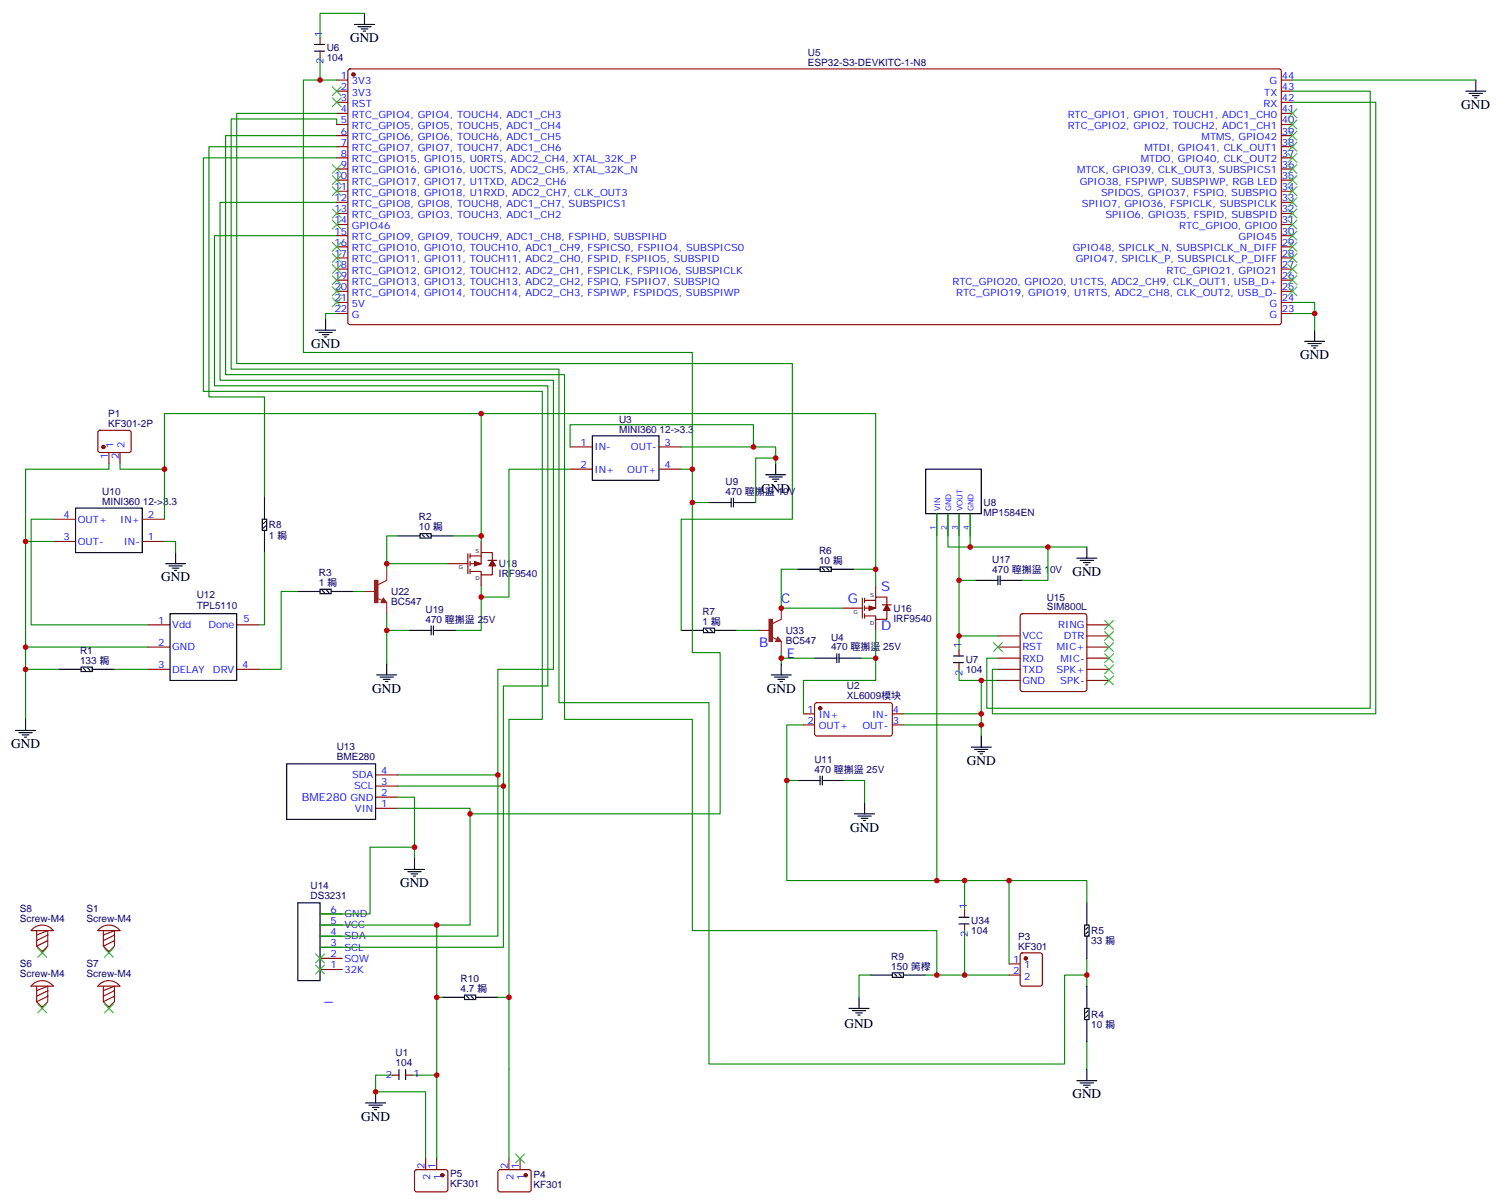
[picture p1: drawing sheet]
<svg xmlns="http://www.w3.org/2000/svg" width="477mm" height="382mm" viewBox="0 0 477 382" stroke-linecap="round" stroke-linejoin="round" font-family="sans-serif">
<g fill="none" stroke="#000" stroke-width=".35">
<path d="M99.8 14.1h3.2M99.8 16.2h3.2M112.5 7.8h6.4M113.6 8.5h4.2M114.7 9.2h2.1M115.4 9.9h.7M115.7 4.2v3.6M465.3 28.9h6.4M466.4 29.6h4.2M467.4 30.3h2.1M468.1 31h.7M468.5 25.4v3.5"/>
<path d="M100.2 104.8h6.3M101.2 105.5h4.3M102.3 106.2h2.1M103 106.9h.7M103.4 101.2v3.6M414.2 108.3h6.3M415.2 109h4.3M416.3 109.7h2.1M417 110.4h.7M417.3 104.8v3.5M188 138.3h21.2v14.1h-21.2zM84 157.7v7"/>
<path d="M225.1 159.5h7M232.1 158v2.9M232.8 158v2.9M232.8 159.5h7.1M243.1 150.6h6.3M244.1 151.3h4.3M245.2 152h2.1M245.9 152.8h.7M246.2 147.1v3.5M293.9 148.9h17.6v14.1h-17.6zM24 161.2h21.2v14.1h-21.2zM52.6 178.9h6.3"/>
<path d="M53.6 179.6h4.3M55.7 175.3v3.6M83.3 164.7h1.4v3.6h-1.4zM84 168.3v7M84.3 165.5l-.7 .7M84.3 166.9l-.7 .7M126.3 170h7M133.3 169.3h3.6v1.4h-3.6zM134.1 169.7l.7 .7M135.5 169.7l.7 .7M136.9 170h7M260.3 179.9h3.6v1.4h-3.6z"/>
<path d="M341.8 177.1h6.4M342.9 177.8h4.2M344 178.5h2.1M344.7 179.2h.7M345 173.6v3.5M54 194.7h21.1v21.2h-21.1zM54.7 180.3h2.1M55.4 181h.7M94.5 187.7h7.1M101.6 187h3.5v1.4h-3.5zM102.3 187.3l.7 .7M103.7 187.3l.7 .7"/>
<path d="M105.1 187.7h7.1M136.9 198.6v2.8M137.6 198.6v2.8M223.3 199.3h3.5v1.4h-3.5zM224 199.7l.7 .7M225.4 199.7l.7 .7M253.3 180.6h7M261.1 180.3l.7 .7M262.5 180.3l.7 .7M263.9 180.6h7M309.7 184.1h7.1M316.8 182.7v2.9"/>
<path d="M317.5 182.7v2.9M317.5 184.1h7.1M18.7 212.4h7.1M25.8 211.7h3.5v1.4h-3.5zM26.5 212l.7 .7M27.9 212l.7 .7M29.3 212.4h7M119.6 214.1h6.3M120.6 214.8h4.3M121.7 215.5h2.1M122.4 216.3h.7M122.8 210.6v3.5"/>
<path d="M129.8 200h7.1M137.6 200h7M216.3 200h7M226.8 200h7.1M244.8 214.1h6.4M245.9 214.8h4.2M246.9 215.5h2.2M247.6 216.3h.8M248 210.6v3.5M258.6 208.8h7M265.6 207.4v2.9M266.3 207.4v2.9"/>
<path d="M266.3 208.8h7.1M302.7 208.1h3.2M302.7 210.3h3.2M4.9 231.8h6.4M6 232.5h4.2M7.1 233.2h2.1M7.8 233.9h.7M8.1 228.2v3.6M308.3 237.1h6.4M309.4 237.8h4.2M310.4 238.5h2.2M311.1 239.2h.8"/>
<path d="M311.5 233.5v3.6M91 242.4h28.2v17.6h-28.2zM253.3 247.6h7M260.3 246.2v2.9M261.1 246.2v2.9M261.1 247.6h7M271.3 258.2h6.3M272.3 258.9h4.3M273.4 259.6h2.1M274.5 254.7v3.5M128.4 275.9h6.4M129.5 276.6h4.2"/>
<path d="M130.5 277.3h2.1M131.2 278h.7M131.6 272.3v3.6M274.1 260.3h.7M94.5 286.5h7.1v24.6h-7.1zM304.4 291h3.2M304.4 293.2h3.2M344.3 293.5h1.4v3.5h-1.4zM345 286.5v7M345 297v7.1M345.4 294.2l-.7 .7M345.4 295.6l-.7 .7"/>
<path d="M140.4 316.4h7.1M147.5 315.7h3.5v1.4h-3.5zM148.2 316.1l.7 .7M149.6 316.1l.7 .7M151 316.4h7M269.5 320h6.4M272.7 316.4v3.6M276.2 309.4h7.1M283.3 308.7h3.5v1.4h-3.5zM284 309l.7 .7M285.4 309l.7 .7M286.8 309.4h7.1"/>
<path d="M344.3 320h1.4v3.5h-1.4zM345 312.9v7.1M126.6 339.4v3.1M128.8 339.4v3.1M270.6 320.7h4.2M271.6 321.4h2.2M272.3 322.1h.7M345 323.5v7.1M345 339.4v3.5M345.4 320.7l-.7 .7M345.4 322.1l-.7 .7M116.1 350h6.3"/>
<path d="M117.1 350.7h4.3M118.2 351.4h2.1M118.9 352.1h.7M119.2 346.4v3.6M341.8 342.9h6.4M342.9 343.6h4.2M344 344.3h2.1M344.7 345h.7"/>
</g>
<g fill="none" stroke="#008700" stroke-width=".35">
<path d="M101.6 18.3v7.1M115.7 4.2h-14.1v7.8M106.9 39.5v-1.8h-33.5v79.4h104v105.9h47.7v114.6h112.9v-28.2h7M106.9 36h-31.8v79.4h176.4v49.3h-35.2v35.3M106.9 25.4h-10.6v86.4h123.5v37.1M410.3 28.9h24.7v195.8h-121.7v-15.9h3.5M410.3 32.5h26.4v194h-121.7v-14.1h1.8M410.3 25.4h58.2M106.9 43h-35.3v75.9h107.6v109.3h40.6v67.1h77.6v14.1M106.9 50.1h-42.3v74.1h107.6v104h-10.6v139.4M106.9 46.6h-40.6v79.3h17.7v31.8M106.9 74.8h-38.8v47.6h105.8v95.3h-14.1v82.9h-58.2"/>
<path d="M106.9 64.2h-37.1v56.4h105.9v91.8h-17.7v84.6h-56.4M106.9 99.5h-3.5v1.7M410.3 96h7v8.8M410.3 99.5h7M152.8 131.2v38.8M34.6 147.1v1.8h-26.5v79.3M38.1 147.1v1.8h14.1v-17.7h225.8v49.4M52.2 148.9v15.8M181 141.8v-7h58.2v7M181 148.9h-19.4v40.5h-8.8M216.3 141.8h29.9v5.3M216.3 148.9h3.5v58.2h8.8v51.1h-79.4"/>
<path d="M219.8 159.5h5.3M246.2 145.3h-6.3v14.2M8.1 171.8h8.8M16.9 164.7h-7v33.6h37M52.2 171.8h3.5v3.5M84 175.3v23h-1.8M122.8 178.9h19.4M126.3 170h-3.5v10.6M143.9 170h8.9v1.8M297.4 163v116.4M300.9 163v10.6h44.1M304.4 163v38.8h12.4"/>
<path d="M308 163v10.6M332.7 173.6v10.5h-8.1M94.5 187.7h-5.2v24.7h-7.1M112.2 187.7h3.5M122.8 194.7v15.9M152.8 185.9v14.1h-8.2M253.3 180.6h-5.3v12.4h19.4M270.9 180.6h7.1v5.3M304.4 184.1h5.3M8.1 205.3h38.8M8.1 212.4h10.6M36.3 212.4h10.6"/>
<path d="M122.8 200h7M233.9 200h7M248 207.1v3.5M248 208.8h10.6M278 200v8.8h-4.6M278 208.8v7.1h-22.9v10.6M304.4 212.4v3.5h7.1M304.4 201.8v4.2M316.8 215.9h-5.3v17.6M255.1 230h-5.3v49.4h95.2v7.1M286.8 230h24.7M286.8 226.5h24.7"/>
<path d="M126.3 252.9h5.3v19.4M126.3 256.5h22.9v37h-47.6M126.3 245.9h31.7M126.3 249.4h33.5M249.8 247.6h3.5M268.1 247.6h6.4v7.1M131.6 268.8h-14.1v21.2h-15.9M306.2 279.4v9.5M320.3 279.4v26.5M138.6 293.5v74.1M306.2 295.3v14.1M138.6 316.4h1.8"/>
<path d="M158 316.4h3.6M276.2 309.4h-3.5v7M293.9 309.4h26.4M345 304.1v8.8M345 330.6v8.8M124.5 341.1h-5.3v5.3h15.9v21.2M130.9 341.1h7.7"/>
</g>
<g fill="none" stroke="#870000" stroke-width=".35">
<path d="M101.6 12v2.1M101.6 16.2v2.1M106.9 25.4h3.5M106.9 28.9h3.5M106.9 32.5h3.5M106.9 36h3.5M106.9 39.5h3.5M110.7 22.1l.4-.2h295.2l.5 .7-.1 80-.7 .4-295.1-.1-.5-.6v-79.7zM406.8 25.4h3.5M406.8 28.9h3.5M406.8 32.5h3.5M406.8 36h3.5"/>
<path d="M406.8 39.5h3.5M106.9 43h3.5M106.9 46.6h3.5M106.9 50.1h3.5M106.9 53.6h3.5M106.9 57.1h3.5M406.8 43h3.5M406.8 46.6h3.5M406.8 50.1h3.5M406.8 53.6h3.5M406.8 57.1h3.5M106.9 60.7h3.5"/>
<path d="M106.9 64.2h3.5M106.9 67.7h3.5M106.9 71.3h3.5M106.9 74.8h3.5M106.9 78.3h3.5M406.8 60.7h3.5M406.8 64.2h3.5M406.8 67.7h3.5M406.8 71.3h3.5M406.8 74.8h3.5M406.8 78.3h3.5M106.9 81.8h3.5"/>
<path d="M106.9 85.4h3.5M106.9 88.9h3.5M106.9 92.4h3.5M106.9 96h3.5M106.9 99.5h3.5M406.8 81.8h3.5M406.8 85.4h3.5M406.8 88.9h3.5M406.8 92.4h3.5M406.8 96h3.5M406.8 99.5h3.5M31.3 136.7l.4-.2 9.5 .1 .4 .6v5.9l-.7 .5-9.4-.1-.5-.6v-5.7z"/>
<path d="M34.6 143.6v3.5M38.1 143.6v3.5M181 141.8h7M181 148.9h7M209.2 141.8h7.1M209.2 148.9h7.1M16.9 171.8h7.1M16.9 164.7h7.1M45.2 171.8h7M45.2 164.7h7M142.2 178.9h6.3M148.5 175.7v6.3"/>
<path d="M149.2 176.4h3.6M149.2 175.7v1.4M149.2 178.2v1.4M152.8 171.8v3.5M154.9 177.8h2.8M156.3 179.6v2.8h-3.5v-1.1h-3.6M156.3 177.8v-2.5h-3.5v3.6h-3.6M297.4 163v7M300.9 163v7M304.4 163v7M308 163v7M46.9 198.3h7.1"/>
<path d="M75.1 198.3h7.1M149.2 180.6v1.4M152.8 182.4v3.5M267.4 193h6.4M273.8 189.8v6.3M274.5 190.5h3.5M274.5 189.8v1.4M274.5 192.3v1.4M274.5 194.7v1.4M278 185.9v3.5M278 196.5v3.5M280.1 191.9h2.8"/>
<path d="M281.5 193.7v2.8h-3.5v-1.1h-3.5M281.5 191.9v-2.5h-3.5v3.6h-3.5M345 198.3h7.1M46.9 205.3h7.1M46.9 212.4h7.1M75.1 212.4h7.1M304.4 206v2.1M304.4 210.3v2.1M316.8 205.3h7M316.8 212.4h7M316.8 201.8h7M316.8 208.8h7"/>
<path d="M316.8 215.9h7M345 205.3h7.1M345 212.4h7.1M345 201.8h7.1M345 208.8h7.1M345 215.9h7.1M255.1 226.5h3.5M255.1 230h3.5M258.8 223.2l.5-.2h23.5l.5 .7-.1 9.4-.6 .4h-23.6l-.4-.7v-9.1zM283.3 226.5h3.5M283.3 230h3.5M119.2 256.5h7.1"/>
<path d="M119.2 252.9h7.1M119.2 249.4h7.1M119.2 245.9h7.1M101.6 297h7.1M101.6 293.5h7.1M101.6 290h7.1M306.2 288.9v2.1M306.2 293.2v2.1M13.4 301.6v.7M13.4 319.3v.7M34.6 301.6v.7M34.6 319.3v.7"/>
<path d="M101.6 307.6h7.1M101.6 304.1h7.1M101.6 300.6h7.1M320.3 305.9h3.5M320.3 309.4h3.5M324.1 302.5l.5-.2h5.6l.7 .5v9.4l-.5 .7h-5.8l-.7-.4-.1-9.5zM124.5 341.1h2.1M128.8 341.1h2.1M131.8 371.3l.5-.2 9.4 .1 .5 .6-.1 5.9-.6 .5-9.5-.1-.4-.6v-5.7zM135.1 367.6v3.5M138.6 367.6v3.5M158.3 371.3l.4-.2 9.5 .1 .4 .6v5.9l-.7 .5-9.4-.1-.5-.6v-5.7z"/>
<path d="M161.6 367.6v3.5M165.1 367.6v3.5"/>
</g>
<g fill="#870000" stroke="#870000" stroke-width=".35">
<path d="M275.9 192.3l2.1 .7-2.1 .7z"/>
<path d="M281.5 191.9l1.1 1.8h-2.1z"/>
<path d="M150.6 178.2l2.2 .7-2.2 .7z"/>
<path d="M156.3 177.8l1 1.8h-2.1z"/>
<circle cx="32.8" cy="141.8" r=".53"/>
<circle cx="325.6" cy="304.1" r=".53"/>
<circle cx="166.9" cy="372.9" r=".53"/>
<circle cx="140.4" cy="372.9" r=".53"/>
<circle cx="112.2" cy="23.6" r=".53"/>
<circle cx="260.3" cy="224.7" r=".53"/>
</g>
<path d="M324.1 194.9l.5-.2h19.7l.5 .2 .2 .5v23.3l-.2 .5-.5 .2h-19.7l-.5-.2-.3-.5v-23.3z" fill="none" stroke="#900" stroke-width=".35"/>
<g fill="none" stroke="#8c2424" stroke-width=".35">
<path d="M115.7 187.7h3.5M119.6 189.8l1.8 .7M121.7 189.8l1.1 1.4h-1.8zM121.7 190.1l.7 .8h-1zM121.7 190.5v.4M122.8 180.6v3.5l-2.9 1.5M122.8 191.2v3.5M248 193v3.5l-2.8 1.4M240.9 200h3.6M244.8 202.1l1.8 .7M246.9 202.1l1.1 1.5h-1.8zM246.9 202.5l.7 .7h-1z"/>
<path d="M246.9 202.8v.4M248 203.6v3.5"/>
</g>
<g fill="#8c2424" stroke="#8c2424" stroke-width=".35">
<path d="M118.9 184.1h1v7.1h-1z"/>
<path d="M244.1 196.5h1.1v7.1h-1.1z"/>
</g>
<g fill="none" stroke="#a10000" stroke-width=".35">
<path d="M10.3 294.8a4.4 4.4 0 0 1 6.6 .5h-7zM11.6 295.3v4.9l1.8 1.8 1.8-1.8v-4.9l-3.6 1.4M15.2 296.7l-3.6 1.7M15.2 298.4l-3.6 1.8M31.5 294.8a4.4 4.4 0 0 1 6.6 .5h-7.1zM32.8 295.3v4.9l1.8 1.8 1.7-1.8v-4.9l-3.5 1.4M36.3 296.7l-3.5 1.7M36.3 298.4l-3.5 1.8M10.3 312.4a4.4 4.4 0 0 1 6.6 .5h-7zM11.6 312.9v5l1.8 1.7 1.8-1.7v-5l-3.6 1.4M15.2 314.3l-3.6 1.8M15.2 316.1l-3.6 1.8"/>
<path d="M31.5 312.4a4.4 4.4 0 0 1 6.6 .5h-7.1zM32.8 312.9v5l1.8 1.7 1.7-1.7v-5l-3.5 1.4M36.3 314.3l-3.5 1.8M36.3 316.1l-3.5 1.8"/>
</g>
<g fill="none" stroke="#3c3" stroke-width=".35">
<path d="M105.5 27.5l2.8 2.8M105.5 31l2.8 2.9M108.3 27.5l-2.8 2.8M108.3 31l-2.8 2.9M408.9 34.6l2.8 2.8M408.9 38.1l2.8 2.8M411.7 34.6l-2.8 2.8M411.7 38.1l-2.8 2.8M105.5 52.2l2.8 2.8M105.5 55.7l2.8 2.9M105.5 59.3l2.8 2.8M108.3 52.2l-2.8 2.8"/>
<path d="M108.3 55.7l-2.8 2.9M108.3 59.3l-2.8 2.8M408.9 41.6l2.8 2.8M408.9 45.2l2.8 2.8M408.9 48.7l2.8 2.8M408.9 52.2l2.8 2.8M408.9 55.7l2.8 2.9M408.9 59.3l2.8 2.8M411.7 41.6l-2.8 2.8M411.7 45.2l-2.8 2.8M411.7 48.7l-2.8 2.8M411.7 52.2l-2.8 2.8"/>
<path d="M411.7 55.7l-2.8 2.9M411.7 59.3l-2.8 2.8M105.5 66.3l2.8 2.8M105.5 69.8l2.8 2.9M105.5 76.9l2.8 2.8M108.3 66.3l-2.8 2.8M108.3 69.8l-2.8 2.9M108.3 76.9l-2.8 2.8M408.9 62.8l2.8 2.8M408.9 66.3l2.8 2.8M408.9 69.8l2.8 2.9M408.9 73.4l2.8 2.8"/>
<path d="M408.9 76.9l2.8 2.8M411.7 62.8l-2.8 2.8M411.7 66.3l-2.8 2.8M411.7 69.8l-2.8 2.9M411.7 73.4l-2.8 2.8M411.7 76.9l-2.8 2.8M105.5 80.4l2.8 2.9M105.5 84l2.8 2.8M105.5 87.5l2.8 2.8M105.5 91l2.8 2.8M105.5 94.5l2.8 2.9M108.3 80.4l-2.8 2.9"/>
<path d="M108.3 84l-2.8 2.8M108.3 87.5l-2.8 2.8M108.3 91l-2.8 2.8M108.3 94.5l-2.8 2.9M408.9 80.4l2.8 2.9M408.9 84l2.8 2.8M408.9 87.5l2.8 2.8M408.9 91l2.8 2.8M411.7 80.4l-2.8 2.9M411.7 84l-2.8 2.8M411.7 87.5l-2.8 2.8M411.7 91l-2.8 2.8"/>
<path d="M350.7 196.8l2.8 2.9M353.5 196.8l-2.8 2.9M315.4 203.9l2.8 2.8M318.2 203.9l-2.8 2.8M350.7 200.4l2.8 2.8M350.7 203.9l2.8 2.8M350.7 207.4l2.8 2.9M350.7 211l2.8 2.8M350.7 214.5l2.8 2.8M353.5 200.4l-2.8 2.8M353.5 203.9l-2.8 2.8M353.5 207.4l-2.8 2.9"/>
<path d="M353.5 211l-2.8 2.8M353.5 214.5l-2.8 2.8M12 318.6l2.8 2.8M12 300.9l2.8 2.8M14.8 318.6l-2.8 2.8M14.8 300.9l-2.8 2.8M33.2 318.6l2.8 2.8M33.2 300.9l2.8 2.8M36 318.6l-2.8 2.8M36 300.9l-2.8 2.8M100.2 306.2l2.8 2.8M100.2 302.7l2.8 2.8"/>
<path d="M103 306.2l-2.8 2.8M103 302.7l-2.8 2.8M163.7 366.2l2.8 2.8M166.5 366.2l-2.8 2.8"/>
</g>
<g fill="#c00">
<circle cx="119.2" cy="346.4" r=".88"/>
<circle cx="138.6" cy="341.1" r=".88"/>
<circle cx="278" cy="180.6" r=".88"/>
<circle cx="308" cy="173.6" r=".88"/>
<circle cx="8.1" cy="205.3" r=".88"/>
<circle cx="131.6" cy="268.8" r=".88"/>
<circle cx="332.7" cy="173.6" r=".88"/>
<circle cx="304.4" cy="184.1" r=".88"/>
<circle cx="8.1" cy="171.8" r=".88"/>
<circle cx="8.1" cy="212.4" r=".88"/>
<circle cx="122.8" cy="200" r=".88"/>
<circle cx="122.8" cy="178.9" r=".88"/>
<circle cx="248" cy="193" r=".88"/>
<circle cx="138.6" cy="293.5" r=".88"/>
<circle cx="158" cy="245.9" r=".88"/>
<circle cx="159.8" cy="249.4" r=".88"/>
<circle cx="345" cy="309.4" r=".88"/>
<circle cx="239.2" cy="141.8" r=".88"/>
<circle cx="52.2" cy="148.9" r=".88"/>
<circle cx="152.8" cy="170" r=".88"/>
<circle cx="152.8" cy="131.2" r=".88"/>
<circle cx="152.8" cy="189.4" r=".88"/>
<circle cx="149.2" cy="258.2" r=".88"/>
<circle cx="248" cy="208.8" r=".88"/>
<circle cx="297.4" cy="309.4" r=".88"/>
<circle cx="306.2" cy="309.4" r=".88"/>
<circle cx="161.6" cy="316.4" r=".88"/>
<circle cx="138.6" cy="316.4" r=".88"/>
<circle cx="417.3" cy="99.5" r=".88"/>
<circle cx="219.8" cy="148.9" r=".88"/>
<circle cx="306.2" cy="279.4" r=".88"/>
<circle cx="320.3" cy="279.4" r=".88"/>
<circle cx="311.5" cy="230" r=".88"/>
<circle cx="311.5" cy="226.5" r=".88"/>
<circle cx="278" cy="208.8" r=".88"/>
<circle cx="297.4" cy="279.4" r=".88"/>
<circle cx="101.6" cy="25.4" r=".88"/>
<circle cx="304.4" cy="201.8" r=".88"/>
<circle cx="311.5" cy="215.9" r=".88"/>
<circle cx="219.8" cy="159.5" r=".88"/>
<circle cx="246.2" cy="145.3" r=".88"/>
<circle cx="249.8" cy="247.6" r=".88"/>
</g>
<g font-size="4.2">
<text x="111.1" y="13.4">GND</text>
<text x="463.9" y="34.6">GND</text>
<text x="98.8" y="110.4">GND</text>
<text x="412.7" y="113.9">GND</text>
<text x="241.7" y="156.3">GND</text>
<text x="51.2" y="184.5">GND</text>
<text x="340.4" y="182.7">GND</text>
<text x="118.2" y="219.8">GND</text>
<text x="243.4" y="219.8">GND</text>
<text x="3.5" y="237.4">GND</text>
<text x="306.9" y="242.7">GND</text>
<text x="269.9" y="263.9">GND</text>
<text x="127" y="281.5">GND</text>
<text x="268.1" y="326.1">GND</text>
<text x="340.4" y="348.5">GND</text>
<text x="114.7" y="355.6">GND</text>
</g>
<g font-size="4.2" fill="#00f">
<text x="248" y="191.2">C</text>
<text x="269.2" y="191.2">G</text>
<text x="279.8" y="187.7">S</text>
<text x="279.8" y="200">D</text>
<text x="240.9" y="205.3">B</text>
<text x="249.8" y="208.8">E</text>
<text x="103" y="317.5">_</text>
</g>
<text font-size="3.5" fill="#00f" x="95.8" y="254">BME280 GND</text>
<g font-size="3.2" fill="#00f">
<text x="102.3" y="11.6" transform="rotate(-90 102.3 11.6)">1</text>
<text x="102.7" y="20.4" transform="rotate(-90 102.7 20.4)">2</text>
<text x="108.2" y="25">1</text>
<text x="108.2" y="28.6">2</text>
<text x="111.7" y="26.8">3V3</text>
<text x="403" y="26.8">G</text>
<text x="406.9" y="28.6">43</text>
<text x="406.9" y="25">44</text>
<text x="108.2" y="32.1">3</text>
<text x="108.2" y="35.6">4</text>
<text x="111.7" y="30.3">3V3</text>
<text x="111.7" y="33.9">RST</text>
<text x="401.1" y="33.9">RX</text>
<text x="401.3" y="30.3">TX</text>
<text x="406.9" y="35.6">41</text>
<text x="406.9" y="32.1">42</text>
<text x="108.2" y="39.2">5</text>
<text x="111.7" y="37.4">RTC_GPIO4, GPIO4, TOUCH4, ADC1_CH3</text>
<text x="111.7" y="40.9">RTC_GPIO5, GPIO5, TOUCH5, ADC1_CH4</text>
<text x="338.9" y="40.9">RTC_GPIO2, GPIO2, TOUCH2, ADC1_CH1</text>
<text x="338.9" y="37.4">RTC_GPIO1, GPIO1, TOUCH1, ADC1_CH0</text>
<text x="406.9" y="39.2">40</text>
<text x="108.2" y="42.7">6</text>
<text x="108.2" y="46.2">7</text>
<text x="111.7" y="44.4">RTC_GPIO6, GPIO6, TOUCH6, ADC1_CH5</text>
<text x="111.7" y="48">RTC_GPIO7, GPIO7, TOUCH7, ADC1_CH6</text>
<text x="363.3" y="48">MTDI, GPIO41, CLK_OUT1</text>
<text x="381.5" y="44.4">MTMS, GPIO42</text>
<text x="406.9" y="46.2">38</text>
<text x="406.9" y="42.7">39</text>
<text x="108.2" y="49.7">8</text>
<text x="108.2" y="53.3">9</text>
<text x="111.7" y="51.5">RTC_GPIO15, GPIO15, U0RTS, ADC2_CH4, XTAL_32K_P</text>
<text x="362.1" y="51.5">MTDO, GPIO40, CLK_OUT2</text>
<text x="406.9" y="53.3">36</text>
<text x="406.9" y="49.7">37</text>
<text x="106.2" y="56.8">10</text>
<text x="111.7" y="55">RTC_GPIO16, GPIO16, U0CTS, ADC2_CH5, XTAL_32K_N</text>
<text x="111.7" y="58.6">RTC_GPIO17, GPIO17, U1TXD, ADC2_CH6</text>
<text x="341.9" y="55">MTCK, GPIO39, CLK_OUT3, SUBSPICS1</text>
<text x="342.8" y="58.6">GPIO38, FSPIWP, SUBSPIWP, RGB LED</text>
<text x="406.9" y="56.8">35</text>
<text x="106.2" y="60.3">11</text>
<text x="106.2" y="63.9">12</text>
<text x="111.7" y="62.1">RTC_GPIO18, GPIO18, U1RXD, ADC2_CH7, CLK_OUT3</text>
<text x="111.7" y="65.6">RTC_GPIO8, GPIO8, TOUCH8, ADC1_CH7, SUBSPICS1</text>
<text x="343.5" y="65.6">SPIIO7, GPIO36, FSPICLK, SUBSPICLK</text>
<text x="349.6" y="62.1">SPIDQS, GPIO37, FSPIQ, SUBSPIQ</text>
<text x="406.9" y="63.9">33</text>
<text x="406.9" y="60.3">34</text>
<text x="106.2" y="67.4">13</text>
<text x="106.2" y="70.9">14</text>
<text x="111.7" y="69.1">RTC_GPIO3, GPIO3, TOUCH3, ADC1_CH2</text>
<text x="350.9" y="69.1">SPIIO6, GPIO35, FSPID, SUBSPID</text>
<text x="406.9" y="70.9">31</text>
<text x="406.9" y="67.4">32</text>
<text x="106.2" y="74.4">15</text>
<text x="106.2" y="78">16</text>
<text x="111.7" y="72.7">GPIO46</text>
<text x="111.7" y="76.2">RTC_GPIO9, GPIO9, TOUCH9, ADC1_CH8, FSPIHD, SUBSPIHD</text>
<text x="374.3" y="72.7">RTC_GPIO0, GPIO0</text>
<text x="393.2" y="76.2">GPIO45</text>
<text x="406.9" y="78">29</text>
<text x="406.9" y="74.4">30</text>
<text x="106.2" y="81.5">17</text>
<text x="111.7" y="79.7">RTC_GPIO10, GPIO10, TOUCH10, ADC1_CH9, FSPICS0, FSPIIO4, SUBSPICS0</text>
<text x="111.7" y="83.3">RTC_GPIO11, GPIO11, TOUCH11, ADC2_CH0, FSPID, FSPIIO5, SUBSPID</text>
<text x="340.6" y="79.7">GPIO48, SPICLK_N, SUBSPICLK_N_DIFF</text>
<text x="341.5" y="83.3">GPIO47, SPICLK_P, SUBSPICLK_P_DIFF</text>
<text x="406.9" y="81.5">28</text>
<text x="106.2" y="85">18</text>
<text x="106.2" y="88.5">19</text>
<text x="111.7" y="86.8">RTC_GPIO12, GPIO12, TOUCH12, ADC2_CH1, FSPICLK, FSPIIO6, SUBSPICLK</text>
<text x="370.3" y="86.8">RTC_GPIO21, GPIO21</text>
<text x="406.9" y="88.5">26</text>
<text x="406.9" y="85">27</text>
<text x="106.2" y="92.1">20</text>
<text x="106.2" y="95.6">21</text>
<text x="111.7" y="90.3">RTC_GPIO13, GPIO13, TOUCH13, ADC2_CH2, FSPIQ, FSPIIO7, SUBSPIQ</text>
<text x="111.7" y="93.8">RTC_GPIO14, GPIO14, TOUCH14, ADC2_CH3, FSPIWP, FSPIDQS, SUBSPIWP</text>
<text x="302.4" y="90.3">RTC_GPIO20, GPIO20, U1CTS, ADC2_CH9, CLK_OUT1, USB_D+</text>
<text x="303.5" y="93.8">RTC_GPIO19, GPIO19, U1RTS, ADC2_CH8, CLK_OUT2, USB_D-</text>
<text x="406.9" y="95.6">24</text>
<text x="406.9" y="92.1">25</text>
<text x="106.2" y="99.1">22</text>
<text x="111.7" y="97.4">5V</text>
<text x="111.7" y="100.9">G</text>
<text x="403" y="100.9">G</text>
<text x="403" y="97.4">G</text>
<text x="406.9" y="99.1">23</text>
<text x="36" y="142.3" transform="rotate(-90 36 142.3)">1</text>
<text x="39.5" y="142.3" transform="rotate(-90 39.5 142.3)">2</text>
<text x="184.2" y="141.5">1</text>
<text x="188.7" y="142.9">IN-</text>
<text x="200.3" y="142.9">OUT-</text>
<text x="211" y="141.5">3</text>
<text x="34.2" y="145.8" transform="rotate(-90 34.2 145.8)">1</text>
<text x="37.7" y="145.8" transform="rotate(-90 37.7 145.8)">2</text>
<text x="184.2" y="148.5">2</text>
<text x="188.7" y="149.9">IN+</text>
<text x="199.1" y="149.9">OUT+</text>
<text x="211" y="148.5">4</text>
<text x="20.2" y="164.4">4</text>
<text x="24.7" y="165.8">OUT+</text>
<text x="38.1" y="165.8">IN+</text>
<text x="46.9" y="164.4">2</text>
<text x="20.2" y="171.4">3</text>
<text x="24.7" y="172.9">OUT-</text>
<text x="39.3" y="172.9">IN-</text>
<text x="46.9" y="171.4">1</text>
<text x="50.2" y="197.9">1</text>
<text x="77.3" y="197.2">5</text>
<text x="54.7" y="199.3">Vdd</text>
<text x="66.2" y="199.3">Done</text>
<text x="324.6" y="202.8">VCC</text>
<text x="335.9" y="199.3">RING</text>
<text x="337.7" y="202.8">DTR</text>
<text x="50.2" y="205">2</text>
<text x="54.7" y="206.4">GND</text>
<text x="305.2" y="205.7" transform="rotate(-90 305.2 205.7)">1</text>
<text x="324.6" y="206.4">RST</text>
<text x="324.6" y="209.9">RXD</text>
<text x="335.5" y="206.4">MIC+</text>
<text x="336.6" y="209.9">MIC-</text>
<text x="50.2" y="212">3</text>
<text x="54.7" y="213.4">DELAY</text>
<text x="67.6" y="213.4">DRV</text>
<text x="76.9" y="212">4</text>
<text x="305.5" y="214.4" transform="rotate(-90 305.5 214.4)">2</text>
<text x="324.6" y="213.4">TXD</text>
<text x="335.4" y="213.4">SPK+</text>
<text x="324.6" y="217">GND</text>
<text x="336.6" y="217">SPK-</text>
<text x="256.4" y="226.1">1</text>
<text x="259.9" y="227.9">IN+</text>
<text x="276.8" y="227.9">IN-</text>
<text x="283.5" y="226.1">4</text>
<text x="256.4" y="229.7">2</text>
<text x="259.9" y="231.4">OUT+</text>
<text x="273.8" y="231.4">OUT-</text>
<text x="283.5" y="229.7">3</text>
<text x="121" y="245.5">4</text>
<text x="111.8" y="246.9">SDA</text>
<text x="112.4" y="250.5">SCL</text>
<text x="121" y="249.1">3</text>
<text x="112.7" y="257.5">VIN</text>
<text x="121" y="256.1">1</text>
<text x="121" y="252.6">2</text>
<text x="104.9" y="293.2">5</text>
<text x="104.9" y="289.6">6</text>
<text x="109.4" y="291">GND</text>
<text x="306.9" y="288.6" transform="rotate(-90 306.9 288.6)">1</text>
<text x="104.9" y="296.7">4</text>
<text x="109.4" y="298.1">SDA</text>
<text x="109.4" y="294.6">VCC</text>
<text x="307.3" y="297.3" transform="rotate(-90 307.3 297.3)">2</text>
<text x="104.9" y="303.7">2</text>
<text x="104.9" y="300.2">3</text>
<text x="109.4" y="305.2">SQW</text>
<text x="109.4" y="301.6">SCL</text>
<text x="321.7" y="305.5">1</text>
<text x="104.9" y="307.3">1</text>
<text x="109.4" y="308.7">32K</text>
<text x="321.7" y="309">2</text>
<text x="325.2" y="307.3">1</text>
<text x="325.2" y="310.8">2</text>
<text x="131.2" y="341.8">1</text>
<text x="122.5" y="342.2">2</text>
<text x="134.8" y="370.9" transform="rotate(-90 134.8 370.9)">2</text>
<text x="138.3" y="370.9" transform="rotate(-90 138.3 370.9)">1</text>
<text x="161.2" y="370.9" transform="rotate(-90 161.2 370.9)">2</text>
<text x="164.7" y="370.9" transform="rotate(-90 164.7 370.9)">1</text>
<text x="136.5" y="374.4" transform="rotate(-90 136.5 374.4)">2</text>
<text x="140.1" y="374.4" transform="rotate(-90 140.1 374.4)">1</text>
<text x="163" y="374.4" transform="rotate(-90 163 374.4)">2</text>
<text x="166.5" y="374.4" transform="rotate(-90 166.5 374.4)">1</text>
</g>
<g font-size="3.2" fill="#000080">
<text x="103.7" y="16.3">U6</text>
<text x="256.5" y="17.6">U5</text>
<text x="103.7" y="19.5">104</text>
<text x="256.5" y="20.8">ESP32-S3-DEVKITC-1-N8</text>
<text x="34.3" y="135.5">KF301-2P</text>
<text x="34.3" y="132.3">P1</text>
<text x="196.5" y="137.2">MINI360 12-&gt;3.3</text>
<text x="196.5" y="134.1">U3</text>
<text x="230.3" y="153.9">U9</text>
<text x="32.5" y="160.2">MINI360 12-&gt;3.3</text>
<text x="32.5" y="157">U10</text>
<text x="230.3" y="157">470 䏄㩂䀀 10V</text>
<text x="312.2" y="160.6">U8</text>
<text x="85.4" y="167.6">R8</text>
<text x="133" y="165.1">R2</text>
<text x="312.2" y="163.8">MP1584EN</text>
<text x="85.4" y="170.9">1 䎤ṃ쀀</text>
<text x="133" y="168.3">10 䎤ṃ쀀</text>
<text x="158.4" y="179.9">U18</text>
<text x="260" y="178.9">10 䎤ṃ쀀</text>
<text x="260" y="175.6">R6</text>
<text x="315" y="178.6">U17</text>
<text x="101.3" y="185.9">1 䎤ṃ쀀</text>
<text x="101.3" y="182.7">R3</text>
<text x="158.4" y="183.1">IRF9540</text>
<text x="315" y="181.7">470 䏄㩂䀀 10V</text>
<text x="62.5" y="189.9">U12</text>
<text x="124.2" y="192">BC547</text>
<text x="124.2" y="188.8">U22</text>
<text x="332.3" y="190.7">U15</text>
<text x="62.5" y="193.1">TPL5110</text>
<text x="135.1" y="197.6">470 䏄㩂䀀 25V</text>
<text x="135.1" y="194.4">U19</text>
<text x="223" y="195">R7</text>
<text x="283.6" y="197.2">IRF9540</text>
<text x="283.6" y="194">U16</text>
<text x="332.3" y="193.7">SIM800L</text>
<text x="223" y="198.3">1 䎤ṃ쀀</text>
<text x="249.4" y="201.2">U33</text>
<text x="263.8" y="203.3">U4</text>
<text x="25.4" y="207.4">R1</text>
<text x="249.4" y="204.3">BC547</text>
<text x="263.8" y="206.4">470 䏄㩂䀀 25V</text>
<text x="25.4" y="210.6">133 䎤ṃ쀀</text>
<text x="306.6" y="213.5">104</text>
<text x="306.6" y="210.3">U7</text>
<text x="268.8" y="221.9">XL6009模块</text>
<text x="268.8" y="218.7">U2</text>
<text x="106.9" y="238.1">U13</text>
<text x="106.9" y="241.3">BME280</text>
<text x="258.5" y="245.2">470 䏄㩂䀀 25V</text>
<text x="258.5" y="242.1">U11</text>
<text x="98.6" y="285.4">DS3231</text>
<text x="98.6" y="282.2">U14</text>
<text x="6.3" y="292.5">Screw-M4</text>
<text x="6.3" y="289.3">S8</text>
<text x="27.5" y="292.5">Screw-M4</text>
<text x="27.5" y="289.3">S1</text>
<text x="308.3" y="293.2">U34</text>
<text x="308.3" y="296.4">104</text>
<text x="323.2" y="298.2">P3</text>
<text x="346.4" y="299.6">33 䎤ṃ쀀</text>
<text x="346.4" y="296.4">R5</text>
<text x="282.9" y="304.5">R9</text>
<text x="323.2" y="301.3">KF301</text>
<text x="6.3" y="310.1">Screw-M4</text>
<text x="6.3" y="307">S6</text>
<text x="27.5" y="310.1">Screw-M4</text>
<text x="27.5" y="307">S7</text>
<text x="146.2" y="311.5">R10</text>
<text x="282.9" y="307.6">150 䇤㰀</text>
<text x="146.2" y="314.7">4.7 䎤ṃ쀀</text>
<text x="346.4" y="322.9">R4</text>
<text x="346.4" y="326.1">10 䎤ṃ쀀</text>
<text x="125.6" y="335.1">U1</text>
<text x="125.6" y="338.3">104</text>
<text x="142.9" y="376.8">KF301</text>
<text x="142.9" y="373.6">P5</text>
<text x="169.3" y="376.9">KF301</text>
<text x="169.3" y="373.8">P4</text>
</g>
<g font-size="2.5" fill="#00f">
<text x="298.4" y="162.3" transform="rotate(-90 298.4 162.3)">VIN</text>
<text x="302" y="162.3" transform="rotate(-90 302 162.3)">GND</text>
<text x="305.5" y="162.2" transform="rotate(-90 305.5 162.2)">VOUT</text>
<text x="309" y="162.3" transform="rotate(-90 309 162.3)">GND</text>
<text x="297" y="168.3" transform="rotate(-90 297 168.3)">1</text>
<text x="300.6" y="168.3" transform="rotate(-90 300.6 168.3)">2</text>
<text x="304.1" y="168.3" transform="rotate(-90 304.1 168.3)">3</text>
<text x="307.6" y="168.3" transform="rotate(-90 307.6 168.3)">4</text>
</g>
<g font-size="1.8">
<text x="151" y="175.3">S</text>
<text x="145.7" y="180.6">G</text>
<text x="151" y="184.1">D</text>
<text x="276.2" y="189.4">S</text>
<text x="270.9" y="194.7">G</text>
<text x="276.2" y="198.3">D</text>
</g>
</svg>
